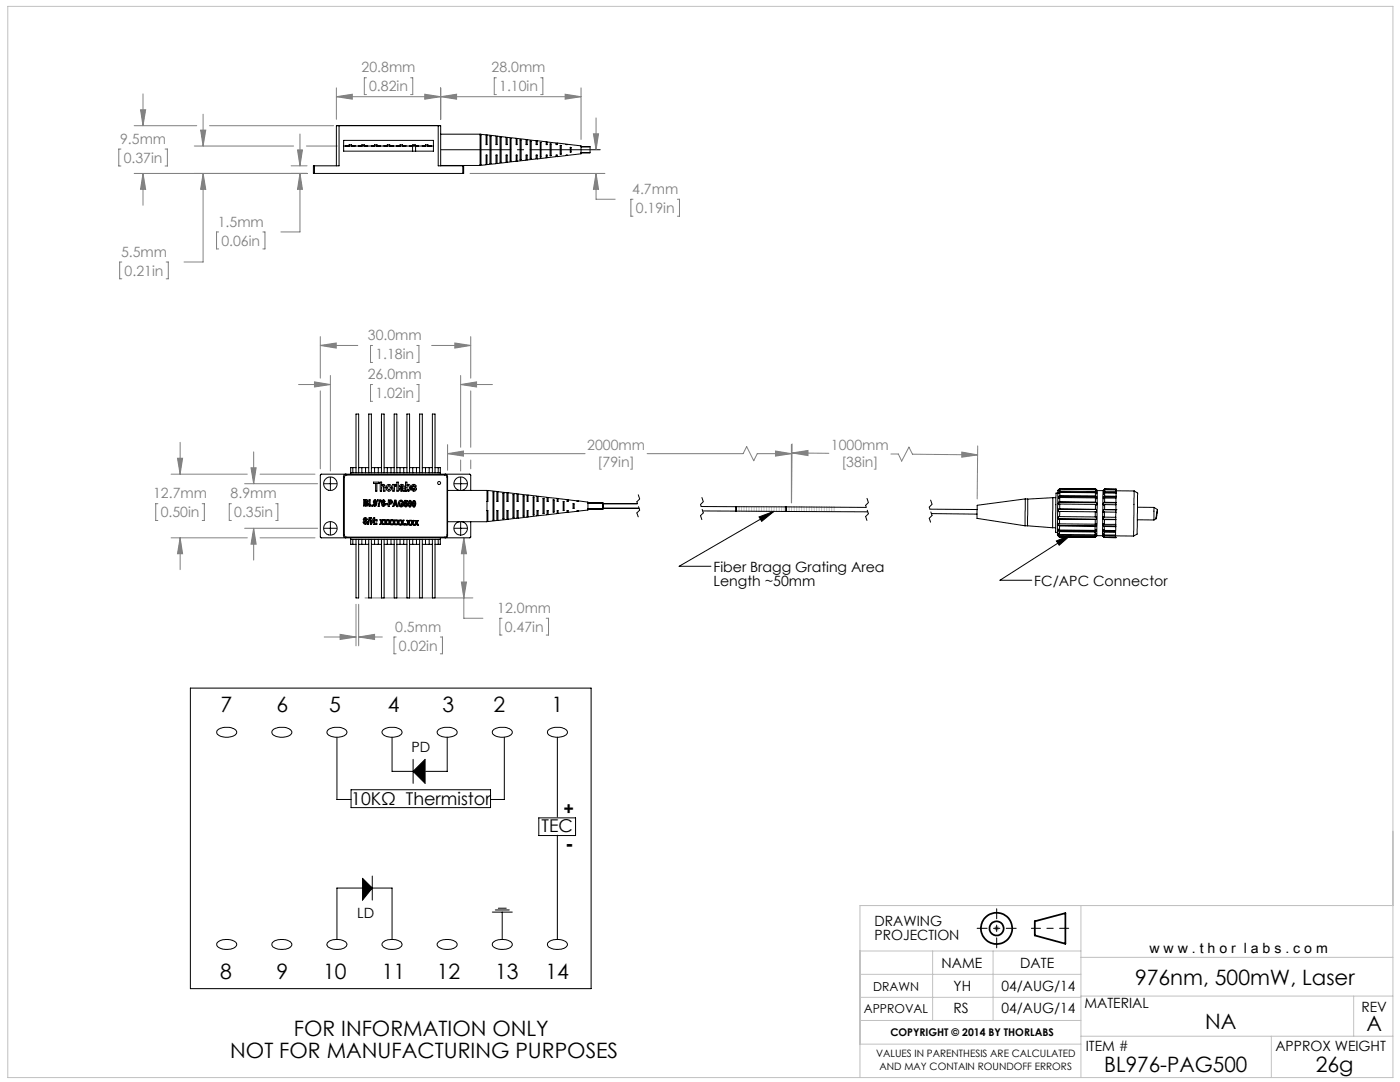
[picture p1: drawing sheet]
<svg xmlns="http://www.w3.org/2000/svg" width="279mm" height="216mm" viewBox="0 0 279 216" stroke-linecap="round" stroke-linejoin="round" font-family="sans-serif">
<g fill="none" stroke="#000" stroke-width=".35">
<path d="M206.5 183.8l6.1-1.6v6.1l-6.1-1.6z"/>
<circle cx="198.9" cy="185.2" r="3.1"/>
<circle cx="198.9" cy="185.2" r="1.4"/>
</g>
<g fill="none" stroke="#808080" stroke-width=".2">
<path d="M28.5 18.7v6.4M67.1 19.3h48.9M67.1 17.5v6.3M67.1 19.3l3.2-.5v1zM73.1 15.5h-.4v3.4h.4M82 15.5h.4v3.4h-.4M84.8 18.8l3.1 .5-3.1 .5zM87.9 17.5v6.3M87.9 19.3l3.2-.5v1zM99.1 15.5h-.5v3.4h.5M107.9 15.5h.4v3.4h-.4M112.8 18.8l3.2 .5-3.2 .5z"/>
<path d="M116 17.5v10.3M24.1 29.7h-.4v3.4h.4M26.8 34.6h34.5M26.8 25.1h12.5M28 21.9h1.1l-.6 3.2zM28.5 34.6l.6 3.2h-1.1zM28.5 34.6v6.4M32.9 29.7h.5v3.4h-.5M38.8 29.1h19.8M40 26h1.1l-.6 3.1zM40.5 34.6v17.7h-3.8M40.5 22.8v6.3"/>
<path d="M40.5 34.6l.6 3.2h-1.1zM41.8 25.1h24.8M58.1 33.1h3.2M59.4 29.9h1l-.5 3.2zM59.9 34.6l.5 3.2h-1zM59.9 34.6v11.7h-3.8M59.9 26.7v6.4M61.1 29.1h6.2M93.8 34.6h26.9M118.4 26.7h1.1l-.5 3.2zM119 34.6l.5 3.2h-1.1zM119 34.6v5.2h3.8"/>
<path d="M119 23.5v6.4M126.3 39.8h-.4v3.3h.4M135.2 39.8h.4v3.3h-.4M24.3 52.3h-.4v3.3h.4M33.2 52.3h.4v3.3h-.4M43.6 46.3h-.4v3.4h.4M52.5 46.3h.4v3.4h-.4M59.6 76.7h6.3M62.8 76.2l3.1 .5-3.1 .5zM63.9 68.9l3.2-.5v1.1zM63.9 68.9h7.5M63.9 67.2v8.3"/>
<path d="M63.9 78v15.6M65.9 74.9v19.1M74.4 68.9h-.5v3.4h.5M74.4 76.7h-.5v3.4h.5M83.2 68.9h.4v3.4h-.4M83.2 76.7h.4v3.4h-.4M86.1 68.9h7.8M90.8 68.4l3.1 .5-3.1 .6zM91.9 76.7h6.4M91.9 74.9v14.4M91.9 76.7l3.2-.5v1zM93.9 67.2v8.3"/>
<path d="M93.9 78v11.3M34.1 94.6h15.3M35.4 91.4h1l-.5 3.2zM35.9 88.3v6.3M48.8 96.5h14.6M50.1 93.3h1l-.5 3.2zM50.6 90.2v6.3M51.9 94.6h11M89.3 90.5l3.2-.5v1zM89.3 88.7v5.1M89.3 90.5h27.5M91.9 91.8v2.2"/>
<path d="M93.9 91.8v1.8M129.2 90.5h19.1l.7-1.4 1.4 2.8 .7-1.4h6.8M154.8 90l3.1 .5-3.1 .5zM158.1 90.4l3.2-.5v1zM158.1 88.6l-.2 11.7v-11.6M158.1 90.4l7.3 .1M177.8 90.6h1.5l.7 1.4 1.4-2.8 .7 1.4 13 .2M191.9 90.2l3.2 .6-3.2 .4zM195.1 89l-.1 10.6M31.5 100.5h-.4v3.4h.4M34.1 107.3h15.3M35.9 107.3l.5 3.2h-1z"/>
<path d="M35.9 107.3v6.4M40.4 100.5h.4v3.4h-.4M46.2 100.5h-.4v3.4h.4M48.8 105.4h14.6M50.6 105.4l.5 3.2h-1zM50.6 105.4v6.4M51.9 107.3h11M55 100.5h.5v3.4h-.5M72.8 119.3h21.6M92.1 116.1h1l-.5 3.2zM92.6 107.3l.5 3.2h-1zM92.6 107.3v16.1h3.8"/>
<path d="M64.7 127.1h6.3M67.9 126.6l3.1 .5-3.1 .5zM71 120.6v8.3M71.6 127.1h4.7M71.6 120.6v8.3M71.6 127.1l3.2-.5v1zM79.1 127.1h-.5v3.4h.5M87.9 127.1h.4v3.4h-.4M100.2 123.4h-.4v3.3h.4M109 123.4h.5v3.3h-.5M198.4 185.2h1M198.5 184.9l.7 .7"/>
<path d="M198.9 184.7v1M199.2 184.9l-.7 .7"/>
</g>
<path d="M205.8 185.2h7.5" fill="none" stroke="#000" stroke-width=".2" stroke-dasharray="15.2 1.3 1.3 1.3" stroke-dashoffset="13.4"/>
<path d="M195 185.2h7.8M198.9 181.3v7.8" fill="none" stroke="#000" stroke-width=".2" stroke-dasharray="15.2 1.3 1.3 1.3" stroke-dashoffset="13.2"/>
<g fill="none" stroke="#c0c0c0" stroke-width=".2">
<path d="M1.6 1.3h276.4v213.7h-276.4zM147.5 101.1v.9M148 101.1v.9M148.5 101.1v.9M149 101.1v.9M149.5 101.1v.9M150 101.1v.9M150.5 101.1v.9M151 101.1v.9M151.5 101.1v.9M152 101.1v.9M152.5 101.1v.9"/>
<path d="M153 101.1v.9M153.5 101.1v.9M154 101.1v.9M154.5 101.1v.9M155 101.1v.9M155.5 101.1v.9M156 101.1v.9M156.5 101.1v.9M157 101.1v.9M157.5 101.1v.9M158 101.1v.9M158.5 101.1v.9"/>
<path d="M159 101.1v.9M159.5 101.1v.9M160 101.1v.9M160.5 101.1v.9M161 101.1v.9M161.5 101.1v.9M162 101.1v.9M162.5 101.1v.9M163 101.1v.9M163.5 101.1v.9M164 101.1v.9M164.5 101.1v.9"/>
<path d="M165 101.1v.9M165.5 101.1v.9M166 101.1v.9M166.5 101.1v.9M171.6 189.8h44.1M171.6 199h44.1M171.6 194.4h44.1M186.1 189.8v13.8M198.2 189.8v13.8M215.7 198.8h62.3M215.7 180.7v34.3M215.7 191h62.3"/>
<path d="M270.2 198.8v8M278 180.7h-106.4v34.3M171.6 203.6h44.1M171.6 208.4h44.1M215.7 206.8h62.3M253.7 206.8v8.2"/>
</g>
<g fill="none" stroke="#000" stroke-width=".2">
<path d="M64.7 96.5h2.5M65.9 95.3v2.5M90.7 96.5h2.5M91.9 95.3v2.5M64.7 105.4h2.5M65.9 104.1v2.6M90.7 105.4h2.5M91.9 104.1v2.6M151.5 103.2l3-1.2-2.5 2zM154.5 102l-19 11h6.4M210.8 108l3-1.3-2.4 2.1zM213.8 106.7l-14.2 9.1h6.3"/>
<path d="M38 137.3h80v60h-80zM43.4 145.7a3.1 3.1 0 0 1 3.8 .1 .98 .98 0 0 1-1.1 1.2 2.62 2.62 0 0 1-2.8-.7zM54.4 145.7a3.2 3.2 0 0 1 3.7 0 .72 .72 0 0 1 0 .8 .72 .72 0 0 1-.6 .4 3.1 3.1 0 0 1-3.2-.5v-.4zM65.4 145.7a3 3 0 0 1 3.8 .2v.1a1.33 1.33 0 0 1-1.5 1.1 2.12 2.12 0 0 1-2.5-1zM67.2 147.1v12.4h2.9M70.1 157.6h27.8v3.5h-27.8zM76.5 145.6a3.1 3.1 0 0 1 3.7 .2 .76 .76 0 0 1-.8 1.1 2.85 2.85 0 0 1-3.1-.6l-.1-.3zM78.2 147.1v6.8h4.2M82.4 151.5v4.8M82.4 153.9l2.4 2.4M84.8 151.5l-2.4 2.4M87.4 145.7a3.1 3.1 0 0 1 3.8 .1 .76 .76 0 0 1-.7 1.1 2.85 2.85 0 0 1-3.2-.6z"/>
<path d="M89.3 147.1v6.8h-4.5M98.5 145.6a3.1 3.1 0 0 1 3.7 .2 .98 .98 0 0 1-1.1 1.2 2.62 2.62 0 0 1-2.8-.7l-.1-.3zM100.6 147.1v12.4h-2.6M109.4 145.7a3.2 3.2 0 0 1 3.7 0 .85 .85 0 0 1-.8 1.3 3 3 0 0 1-3-.6v-.4zM111.2 147.1v15.9M72.4 175.3l1.9 1.9-1.9 2.4zM72.4 177.2h-5.2v10.3M74.3 177.2h3.9v10.3M74.3 174.8v4.8M107.5 163.2h7.4v3.5h-7.4zM111.2 166.7v20.8M43.4 188.1a3 3 0 0 1 3.8 .1 1.02 1.02 0 0 1-1.1 1.2 2.64 2.64 0 0 1-2.8-.8z"/>
<path d="M54.4 188.1a3 3 0 0 1 3.7 .1 .96 .96 0 0 1-1 1.2 2.81 2.81 0 0 1-2.8-.7zM65.4 188.1a3 3 0 0 1 3.7 .1 .96 .96 0 0 1-1 1.2 2.91 2.91 0 0 1-2.8-.7zM76.5 188a3.1 3.1 0 0 1 3.7 .2 .97 .97 0 0 1-1.1 1.2 2.64 2.64 0 0 1-2.9-.8zM87.5 188a2.9 2.9 0 0 1 3.7 .3 1.12 1.12 0 0 1-1.3 1.1 2.42 2.42 0 0 1-2.7-.8zM98.2 182h4M98.5 188a3.1 3.1 0 0 1 3.7 .2 1.02 1.02 0 0 1-1.1 1.2 2.64 2.64 0 0 1-2.9-.8zM98.8 181.6h2.8M99.4 181.2h1.6M100.2 182v5.5M109.4 188.1a2.99 2.99 0 0 1 3.7 .1 .96 .96 0 0 1-1 1.2 2.81 2.81 0 0 1-2.8-.7z"/>
</g>
<path d="M84.8 151.5v4.8" fill="none" stroke="#00f" stroke-width=".2"/>
<path d="M82.4 153.9l2.4 2.4v-4.8zM72.4 175.3v4.3l1.9-2.4z" fill-rule="evenodd" fill="#000"/>
<path d="M88 29.9h31.8" fill="none" stroke="#000" stroke-width=".2" stroke-dasharray="15.2 1.3 1.3 1.3" stroke-dashoffset="1.2"/>
<g fill="none" stroke="#000" stroke-width=".2" stroke-dasharray="1.3 .6" stroke-dashoffset=".4">
<path d="M127.4 98.7l.3 .9M127.7 99.6l-.6 .5M140.1 99.3l.3 .8M173 99.4l.3 .9M185.7 99.8l.3 .8M127.1 102.3l.3 .9M127.7 101.8l-.6 .5M139.8 102.9l.3 .8M140.4 100.1l-.6 .6M140.4 102.3l-.6 .6M172.8 103.1l.2 .8M173.3 100.3l-.5 .5"/>
<path d="M173.3 102.5l-.5 .6M185.5 103.4l.2 .8M186 100.6l-.5 .6M186 102.9l-.5 .5"/>
</g>
<path d="M127.1 100.1l.6 1.7M139.8 100.7l.6 1.6M172.8 100.8l.5 1.7M185.5 101.2l.5 1.7" fill="none" stroke="#000" stroke-width=".2" stroke-dasharray="1.3 .6" stroke-dashoffset=".9"/>
<path d="M151.5 103.2l3-1.2-2.5 2zM210.8 108l3-1.3-2.4 2.1z" fill="#000"/>
<g fill="#808080">
<path d="M112.8 18.8l3.2 .5-3.2 .5zM87.9 19.3l3.2-.5v1zM84.8 18.8l3.1 .5-3.1 .5zM67.1 19.3l3.2-.5v1z"/>
<path d="M59.4 29.9h1l-.5 3.2zM59.9 34.6l.5 3.2h-1zM40.5 34.6l.6 3.2h-1.1zM40 26h1.1l-.6 3.1zM28.5 34.6l.6 3.2h-1.1zM28 21.9h1.1l-.6 3.2zM118.4 26.7h1.1l-.5 3.2zM119 34.6l.5 3.2h-1.1zM63.9 68.9l3.2-.5v1.1zM90.8 68.4l3.1 .5-3.1 .6zM35.4 91.4h1l-.5 3.2zM35.9 107.3l.5 3.2h-1zM50.1 93.3h1l-.5 3.2zM50.6 105.4l.5 3.2h-1zM92.1 116.1h1l-.5 3.2zM92.6 107.3l.5 3.2h-1zM71.6 127.1l3.2-.5v1zM67.9 126.6l3.1 .5-3.1 .5zM62.8 76.2l3.1 .5-3.1 .5zM91.9 76.7l3.2-.5v1zM154.8 90l3.1 .5-3.1 .5zM89.3 90.5l3.2-.5v1zM158.1 90.4l3.2-.5v1zM191.9 90.2l3.2 .6-3.2 .4z"/>
</g>
<g fill="none" stroke="#000" stroke-width=".2">
<path d="M62.8 33.1h-.3v1.5h.3M62.8 33.1v1.5M62.8 34.6h29.6M67.7 25.1h-.6v8M67.7 25.1v8h-4.9M67.7 25.1h19.8M67.8 25l-.5 .1M67.8 25v.1M67.8 25h19.5M68.6 28h17.9v2.2h-17.9zM68.6 29.1h17.9M69.7 29.1v-.2h.5v.2"/>
<path d="M69.7 29.1h-.7M70.2 29.1h.6M72.2 29.1v-.2h.5v.2M72.2 29.1h-.6M72.7 29.1h.7M74.8 29.1v-.2h.4v.2M74.8 29.1h-.7M75.2 29.1h.7M77.3 29.1v-.2h.5v.2M77.3 29.1h-.6M77.8 29.1h.7M79.8 29.1v-.2h.5v.2"/>
<path d="M79.8 29.1h-.6M80.3 29.1h.7M82.3 29.1v1.1M82.4 29.1v-.2h.5v.2M82.4 29.1h-.7M82.9 29.1h.6M82.9 29.1v1.1M84.9 29.1v-.2h.5v.2M84.9 29.1h-.6M85.4 29.1h.7M85.9 25h.1M85.9 25h.6"/>
<path d="M86.5 25h.1M87.3 25l.5 .1M87.3 25v.1M87.5 25.1h.4v8M87.5 25.1v8h4.9M87.9 26.8h7.9M87.9 33h7.9M92.4 33.1h.1v1.5h-.1M92.4 33.1v1.5M95.8 32.9v.1M95.8 26.8v.1M95.8 26.9v6"/>
<path d="M95.8 26.8l1.2 .1v2h.2v-2l1.8 .2v1.8h.2v-1.7l1.8 .2v1.5h.2v-1.5l1.8 .2v1.3h.2v-1.3l1.8 .2v1.1h.2v-1l1.8 .2v.8h.2v-.8l1.8 .2v.6h.2v-.6l1.8 .2v.4h.2v-.4l1.8 .3v.1l3 .2v1.6l-3 .2v.1l-1.8 .3v-.4h-.2v.4l-1.8 .2v-.6h-.2v.6l-1.8 .2v-.8h-.2v.8l-1.8 .2v-1h-.2v1.1l-1.8 .2v-1.3h-.2v1.3l-1.8 .2v-1.5h-.2v1.5l-1.8 .2v-1.7h-.2v1.8l-1.8 .1v-1.9h-.2v2l-1.2 .1M95.8 26.9h.2v5.9l-.2 .1M97.8 27.2h.2v5.4h-.2zM99.8 27.4h.2v5h-.2zM101.8 27.7h.2v4.4h-.2zM103.8 27.9h.2v4h-.1zM105.8 28.2h.2v3.4h-.2zM107.8 28.4h.2v3h-.2zM109.8 28.7h.2v2.3l-.1 .1h-.1zM111.8 29h.2v1.8h-.2zM113.8 29.4l.2 .1v.8l-.2 .1zM116 29.3h1.8v1.2h-1.8"/>
<path d="M68.9 94.9h20.1l.2 .3v11.7l-.4 .3-19.9-.1-.2-.3v-11.6zM69 94.6l-.3 .2-.2 .2v11.9l.3 .3 .2 .1M70 94.3h17.9M70.4 93.3v1M71 94.3v-11.7h.6v11.7M71 93.3h-1v1.3M71.6 93.3h2M72.2 93.3v1M72.6 99.7l.7 .1 .1 .2-.1 .3a.37 .37 0 0 1 .1 .5 .37 .37 0 0 1-.4 .2h-.4zM72.8 99.9h.3l.1 .3h-.4zM73 93.3v1M73.6 94.3v-11.7h.5v11.7"/>
<path d="M73.7 99.7h.2v1.1h.5v.2h-.7zM74.1 93.3h2M74.5 96.2h1.1v.3h-.4v1.5h-.2v-1.5h-.5zM74.6 99.8l.3-.1a.74 .74 0 0 1-.1 1.3l-.3-.3 .4 .1 .1-.3-.2 .1-.3-.2zM74.8 99.9l.2 .1-.1 .4-.2-.2zM74.8 93.3v1M75.4 99.7l.6 .1-.3 1.2h-.2l.3-1h-.4zM75.5 93.3v1M75.9 96.2h.3v.6l.3-.1h.2l.1 1.3h-.2v-.9l-.2-.2-.2 .1v1h-.3zM76.1 94.3v-11.7h.6v11.7M76.3 99.8l.3-.1 .2 .2v.2l-.3-.2-.1 .4 .2-.1a.44 .44 0 0 1 .2 .5 .44 .44 0 0 1-.4 .3 .78 .78 0 0 1-.1-1.2zM76.7 93.3h2"/>
<path d="M77.3 96.8a.53 .53 0 0 1 .8 .1 .76 .76 0 0 1-.3 1.1l-.4-.1a.82 .82 0 0 1-.1-1.1zM77.3 93.3v1M77.4 97.1l.1-.2 .3 .2v.6l-.4-.1zM77.5 99.8h.4a.43 .43 0 0 1 .4 .5 .43 .43 0 0 1-.6 .3v.5h-.2zM77.7 100h.3a.23 .23 0 0 1 0 .3 .23 .23 0 0 1-.3 .1zM78 93.3v1M78.4 96.7h.3v.2l.1-.2h.3l-.1 .3h-.3v1h-.3zM78.7 94.3v-11.7h.5v11.7M78.8 99.8h.2l.4 1.3h-.2l-.1-.3h-.4l-.1 .3h-.2zM79.2 96.2h.3v1.8h-.3zM79.2 93.3h2M79.7 99.9l.3-.1 .4 .1 .1 .3-.6-.2-.2 .4 .2 .5 .4-.1v-.2h-.3v-.2h.5v.5a.55 .55 0 0 1-.9 0l-.1-.5z"/>
<path d="M79.8 93.3v1M79.9 96.7h.1a.45 .45 0 0 1 .6 .5l.1 .8h-.3v-.2a.39 .39 0 0 1-.6 .1 .39 .39 0 0 1 0-.6l.6-.2-.1-.2-.3 .2-.3-.1zM80 97.5l.4-.1-.1 .2a.17 .17 0 0 1-.2 .2 .17 .17 0 0 1-.1-.3zM80.6 93.3v1M80.8 99.8l.5 .1v.2h-.4v.2a.4 .4 0 0 1 .4 .5 .4 .4 0 0 1-.6 .2l-.1-.2h.3l.1 .2 .1-.3v-.2h-.4zM80.9 96.2h.3v.6l.2-.1h.3a.83 .83 0 0 1-.1 1.3l-.4-.2v.2h-.3zM81.2 94.3v-11.7h.5v11.7M81.3 96.9h.2a.46 .46 0 0 1 .2 .5 .46 .46 0 0 1-.3 .4l-.2-.5zM81.6 99.9l.2-.1a.81 .81 0 0 1 0 1.4l-.1-.1a.82 .82 0 0 1-.1-1.2zM81.7 93.3h2M82.3 96.7h.5l.2 .3-.2 .1-.2-.2-.2 .1a.56 .56 0 0 1 .5 .3 .56 .56 0 0 1 0 .6l-.3 .1-.4-.1-.1-.3 .3-.1a.2 .2 0 0 0 .2 .3 .2 .2 0 0 0 .2-.3 .5 .5 0 0 1-.6-.2 .5 .5 0 0 1 .1-.6zM82.4 93.3v1"/>
<path d="M82.4 99.9h.2a.78 .78 0 0 1 0 1.3l-.1-.1a.84 .84 0 0 1-.1-1.2zM83.1 93.3v1M83.7 94.3v-11.7h.6v11.7M84.3 93.3h2M84.9 93.3v1M85.7 93.3v1M86.3 94.3v-11.7h.5v11.7M86.8 93.3h1.1v1.3M87.5 93.3v1M88.8 94.6l.4 .2 .1 .2v11.9l-.2 .3-.3 .1M89.3 97.9h7.9v2.1M91.7 97.9a1.35 1.35 0 0 1-.9-2.1 1.35 1.35 0 0 1 2.3 0 1.35 1.35 0 0 1-.9 2.1"/>
<path d="M93.9 97.9v-3.1l-.1-.2h-29.7l-.2 .2v12.4l.2 .1h29.7l.1-.1v-3.1M98.4 98.2h.2v5.6h-.2zM100.4 98.4h.2v5.1h-.2zM102.4 98.7h.2v4.6h-.2zM104.4 98.9l.2 .1v4h-.2zM106.4 99.2h.2v3.5l-.2 .1zM108.4 99.4l.2 .1v2.9l-.2 .1zM110.4 99.7l.2 .1v2.4h-.1h-.1zM204.6 99.6v5.3M204.6 99.6l-9.6 1.2v1.2v1.4l9.6 1.5M204.6 99.6h.5M205.1 99.6v5.3"/>
<path d="M210.1 99.3l-.1 6M210.1 99.3h.6M210.1 99.3l-5 .3M211.1 98.4h-.4l-.1 7.6v.2h.4M211.3 98.2v.3l.2-.3v.7M211.3 99.1v.3l.2-.1M211.3 99.1h7.6M211.3 98.2l7.6 .1M211.3 97.8h.1M211.5 97.5l-.4 .4-.1 8.9 .4 .3M211.5 97.5h.1M211.5 97.6v.4"/>
<path d="M211.5 99.3v.8M211.5 97.5h7.2M211.5 97.5l-.2 .3M211.5 97.6l-.2 .3v-.1M211.5 98l-.2 .2M211.5 98.9l-.2 .2M211.5 99.3h7.1M211.5 98.9l7.1 .1M211.5 98l7.2 .1M211.5 97.6l7.2 .1M211.5 97.5l7.2 .1M218.6 99.3v.9"/>
<path d="M218.6 99l.3 .1M218.7 97.7v.4M218.7 97.5v.1M218.7 97.5l.3 .4M218.7 98.1l.2 .2M218.7 97.7l.2 .2v-.1M218.7 97.6l.2 .2M218.8 97.8h.1M218.9 98.3v.2l-.3-.2v.7M218.9 99.1v.4l-.3-.2M219 97.9l-.1 9M219 97.9h1.1"/>
<path d="M220.1 97.9l-.1 9M220.2 99.2v.3l.3-.1M220.2 99.2h2.5M220.2 98.3v.3l.3-.2M220.2 98.3h2.5M220.2 97.9h.1M220.5 98.4v.6M220.5 99.4v.8M220.5 99l-.3 .2M220.5 99.4h2.2M220.5 99h2.2M220.5 98.4h2.2"/>
<path d="M220.5 97.5v.1M220.5 97.7v.4M220.5 97.5l2.2 .1M220.5 97.5l-.4 .4M220.5 97.6l-.3 .3M220.5 97.7l-.3 .3v-.1M220.5 98.1l-.3 .2M220.5 98.1h2.2M220.5 97.7l2.2 .1M220.5 97.6h2.2M222.7 99.4v.9M222.7 99.2v.2"/>
<path d="M222.7 98.4v.6M222.7 97.8v.3M222.7 97.9l3.6 .1M222.7 97.6v.2M222.7 98.1v.3M222.7 99v.2M226.3 98l-.1 9M226.3 98l.7 .4v6.8l-.1 1.4-.7 .4M70 107.3v1.3h1M70 107.6h17.9M70.4 107.6v1M71 107.6v11.7h.6v-11.7"/>
<path d="M71.6 108.6h2M72.2 107.6v1M72.7 103.3h.4l.2 .4-.2-.1a.17 .17 0 0 0-.3-.1 .17 .17 0 0 0-.1 .2 .44 .44 0 0 1 .6 .5 .44 .44 0 0 1-.7 .3l-.1-.3 .2-.1a.22 .22 0 0 0 .2 .3 .22 .22 0 0 0 .2-.3 .48 .48 0 0 1-.5-.2 .48 .48 0 0 1 .1-.6zM72.8 100.4h.4v.3l-.4 .1zM73 107.6v1M73.6 107.6v11.7h.5v-11.7M73.7 103.3h.1l-.3 1.3h-.1zM73.9 103.3h.3l.4 .9v-.9h.2v1.3h-.3l-.4-.8v.8h-.2zM74.1 108.6h2M74.8 107.6v1M75 103.7h.2v.3l-.2-.1zM75 104.4h.2v.2h-.2z"/>
<path d="M75.5 107.6v1M76.1 107.6v11.7h.6v-11.7M76.4 100.4l.2 .1v.4l-.2-.3zM76.6 103.7l-.3 .5 .3 .5 .3-.5-.3-.5M76.7 108.6h2M76.9 100.5h.4v.2h-.4zM77.3 107.6v1M77.4 103.8l-.3 .4 .3 .5 .3-.5-.3-.4M78 107.6v1M78.2 103.8l.3 .4-.3 .5-.3-.5zM78.7 107.6v11.7h.5v-11.7M78.9 100.1l.1 .5h-.3z"/>
<path d="M79 104.7l-.3-.5 .3-.4h-.2l-.2 .2-.1-.2h-.5l-.2 .2-.1-.2h-.5l-.2 .2-.1-.3h-.6l-.1 .3-.1-.3h-.3l.3 .5-.3 .4h.2l.2-.2 .1 .3h.5l.2-.3 .2 .3h.4l.2-.3 .2 .3h.5l.1-.3 .2 .3h.5l.1-.3 .2 .3h.2l-.2-.5 .2-.4h-.2l-.2 .2-.1-.2h-.2l.2 .4-.2 .5M79.2 108.6h2M79.8 107.6v1M79.9 103.8h.3l.1 .3 .1-.3h.2l-.2 .4 .3 .5h-.3l-.1-.2-.2 .2h-.2l.3-.5zM80.6 107.6v1M80.8 104.5h.2v.2h-.2zM81.1 103.8h.3l.1 .3 .2-.3h.2l-.3 .5 .3 .5 .3-.5-.2-.5h.2l.1 .3 .2-.3 .2 .1-.3 .4 .3 .5 .3-.5-.2-.4h.2l.1 .2 .2-.2h.2l-.2 .4 .2 .5h-.2l-.2-.3-.1 .3h-.5l-.2-.3-.1 .3h-.6l-.1-.3-.1 .2h-.3l.3-.4zM81.2 107.6v11.7h.5v-11.7M81.7 108.6h2M81.8 100a.68 .68 0 0 1 0 1 .68 .68 0 0 1 0-1zM82.4 107.6v1M82.6 100.1l.2 .2-.1 .7-.2-.1z"/>
<path d="M83.1 107.6v1M83.7 107.6v11.7h.6v-11.7M84.3 108.6h2M84.9 107.6v1M85.7 107.6v1M86.3 107.6v11.7h.5v-11.7M87.5 107.6v1M87.9 107.3v1.3h-1.1M91.7 104.1a1.35 1.35 0 0 0-.9 2.1 1.35 1.35 0 0 0 2.3 0 1.35 1.35 0 0 0-.9-2.1M97.2 100v1.9M97.2 101.9v2.2h-7.9M97.2 100h.2v-2.1l1.8 .2v1.9h.2v-1.9l1.8 .2v1.7h.2v-1.7l1.8 .2v1.5h.2v-1.4l1.8 .2v1.2h.2v-1.2l1.8 .2v1h.2v-1l1.8 .2v.8h.2v-.7l1.8 .1v.6h.2v-.5l1.8 .2v.3h.2v-.3l1.8 .2v.1l.2-.1 1.9 .3v1.6l-1.9 .2-.2-.1v.1l-1.8 .2v-.3h-.2v.3l-1.8 .2v-.5h-.2v.6l-1.8 .2v-.8h-.2v.8l-1.8 .2v-1h-.2v1l-1.8 .3v-1.3h-.2v1.3l-1.8 .2v-1.5h-.2v1.5l-1.8 .2v-1.7h-.2v1.7l-1.8 .3v-2h-.2v2l-1.8 .2v-2.2h-.2"/>
<path d="M112.4 100l.2 .1v1.7l-.2 .1zM114.4 100.5h.2v.9l-.2 .1zM117.3 101.6h3M117.3 100.4h3M120.3 100.4v1.2M120.3 101.4h7.2M120.3 100.5h6.9M139.9 101.1h17M140.2 102h6.7M146.9 101.1v.9M146.9 102l10 .1M156.9 101.1v1"/>
<path d="M156.9 101.1l16 .1M156.9 102.1h16.3M185.6 101.6l9.4 .1M185.9 102.5l9.1 .1M204.6 104.9h.5M205.1 104.9l4.9 .4M210 105.3h.7M211.2 106.6v-.2l.2 .2M211.2 106.6l.2 .3M211.2 106.9h.1M211.2 106.9l.2 .2M211.2 106.6h.2"/>
<path d="M211.2 105.9l.3 .2M211.2 103.5l.3 .1M211.2 104.8l.3 .2M211.2 103.5l7.6 .1M211.2 104.8l7.6 .1M211.2 105.9l7.6 .1M211.2 100.2v.5l.3-.1M211.2 101.6v.5h.3M211.2 101.6l7.6 .1M211.2 100.2l7.7 .1M211.4 106.9v.2M211.4 107.1l7.1 .1"/>
<path d="M211.4 106.6l7.1 .1M211.4 106.9h7.1M211.5 106.1l-.1 .5M211.5 103.6v.9M211.5 105v.8M211.5 104.5l-.3-.1v.4M211.5 105.8l-.3-.2v.3M211.5 103.1l-.3-.1v.5M211.5 103.1l7.1 .1M211.5 103.6h7.1M211.5 104.5l7.1 .1M211.5 105h7"/>
<path d="M211.5 105.8h7M211.5 106.1l7 .1M211.5 100.1l-.3 .1M211.5 100.6v1M211.5 102.1v1M211.5 101.6h-.3M211.5 102.1h7.1M211.5 100.6h7.1M211.5 101.6h7.1M211.5 100.1l7.1 .1M218.5 106.9v.3M218.5 106.2v.5"/>
<path d="M218.5 105v.8M218.5 107.2h.1M218.5 105.8l.3-.1v.3M218.6 103.6v1M218.6 102.1v1.1M218.6 104.6l.2-.1v.4M218.6 103.2l.2-.1v.5M218.6 101.6l.2 .1M218.6 106.7h.2M218.6 100.6v1M218.6 100.2l.3 .1M218.7 107h.1"/>
<path d="M218.8 106.7l-.3 .2M218.8 106.7v-.2l-.3 .2M218.8 104.9l-.3 .1M218.8 107l-.3 .2M218.8 106l-.3 .2M218.8 103.6h-.2M218.8 101.7v.5l-.2-.1M218.9 100.3v.5l-.3-.2M218.9 106.9l-.4 .3M218.9 106.9h1.1M220 106.9l.4 .3M220.1 106.7v-.2l.3 .3"/>
<path d="M220.1 106.7l.3 .2M220.1 106l.3 .2M220.1 107h.1M220.1 106h2.5M220.1 106.7h.2M220.2 103.6l.2 .1M220.2 104.9l.2 .2M220.2 103.6h2.5M220.2 104.9l2.5 .1M220.2 100.3v.5l.3-.1M220.2 101.7v.5h.2M220.2 101.7h2.5"/>
<path d="M220.2 100.3h2.5M220.4 106.2v.6M220.4 106.9v.3M220.4 107.2h.1M220.4 105.1v.7M220.4 107.2l2.2 .1M220.4 105.8l-.3-.1v.3M220.4 105.1h2.3M220.4 105.8l2.2 .1M220.4 106.8h2.2M220.4 106.2h2.2M220.4 106.9l2.2 .1"/>
<path d="M220.4 107.2h2.2M220.4 102.2v1M220.4 103.7v.9M220.4 101.7h-.2M220.4 103.2l-.2-.1v.5M220.4 104.6l-.2-.1v.4M220.4 102.2h2.3M220.4 103.2h2.3M220.4 103.7h2.3M220.4 104.6h2.3M220.4 101.7h2.3M220.5 100.2l-.3 .1"/>
<path d="M220.5 100.7l-.1 1M220.5 100.7h2.2M220.5 100.2l2.2 .1M222.6 106.2v.6M222.6 107v.2M222.6 107.3h.1M222.6 106.9l3.6 .1M222.6 105.9v.3M222.6 106.8v.2M222.6 107.2v.1M222.7 103.7v.9M222.7 105.1l-.1 .8"/>
<path d="M222.7 103.2v.5M222.7 104.6v.5M222.7 102.2v1M222.7 100.7v1M222.7 101.7h.1M222.7 100.3v.4M222.7 101.7v.5M227 103.7l3.3 .1M227 101.2h3.3M230.3 101.2v2.6M230.3 101.2l.7 .5M230.8 103.5l-.5 .3"/>
<path d="M231 101.7l-.3 1.8z"/>
<circle cx="65.9" cy="96.5" r="1.35"/>
<circle cx="87.6" cy="96.4" r=".31"/>
<circle cx="65.9" cy="105.4" r="1.35"/>
</g>
<g font-size="4.2">
<text x="44" y="142">7</text>
<text x="55.2" y="142">6</text>
<text x="65.7" y="142">5</text>
<text x="77.4" y="142">4</text>
<text x="88.3" y="142">3</text>
<text x="98.5" y="142">2</text>
<text x="110" y="142">1</text>
<text x="112.8" y="169.8">-</text>
<text x="44" y="195.4">8</text>
<text x="55.2" y="195.4">9</text>
<text x="64.5" y="195.4">10</text>
<text x="76.2" y="195.4">11</text>
<text x="87.2" y="195.4">12</text>
<text x="98.8" y="195.4">13</text>
<text x="108.9" y="195.4">14</text>
<text x="226.5" y="196.6">976nm, 500mW, Laser</text>
<text x="58.6" y="206.8">FOR INFORMATION ONLY</text>
<text x="240.5" y="205.2">NA</text>
<text x="272.7" y="205.8">A</text>
<text x="45.9" y="211">NOT FOR MANUFACTURING PURPOSES</text>
<text x="220.4" y="213.9">BL976-PAG500</text>
<text x="262.6" y="213.9">26g</text>
</g>
<g font-size="3.5">
<text x="70.1" y="160.6">10KΩ Thermistor</text>
<text x="108.1" y="165.9">TEC</text>
<text x="112.5" y="162.6">+</text>
</g>
<g font-size="2.8" fill="#808080">
<text x="72.2" y="14.4">20.8mm</text>
<text x="98.1" y="14.4">28.0mm</text>
<text x="73.7" y="18.2">0.82in</text>
<text x="99.6" y="18.2">1.10in</text>
<text x="24" y="28.7">9.5mm</text>
<text x="24.7" y="32.5">0.37in</text>
<text x="126.2" y="38.7">4.7mm</text>
<text x="43.5" y="45.2">1.5mm</text>
<text x="126.9" y="42.5">0.19in</text>
<text x="24.2" y="51.2">5.5mm</text>
<text x="44.2" y="49">0.06in</text>
<text x="24.9" y="55">0.21in</text>
<text x="73.4" y="67.9">30.0mm</text>
<text x="74.9" y="71.7">1.18in</text>
<text x="73.4" y="75.7">26.0mm</text>
<text x="74.9" y="79.5">1.02in</text>
<text x="117.2" y="89.9">2000mm</text>
<text x="165.8" y="89.9">1000mm</text>
<text x="119.3" y="93.2">[79in]</text>
<text x="167.9" y="93.2">[38in]</text>
<text x="30.6" y="99.4">12.7mm</text>
<text x="46" y="99.4">8.9mm</text>
<text x="32.1" y="103.2">0.50in</text>
<text x="46.7" y="103.2">0.35in</text>
<text x="99.2" y="122.3">12.0mm</text>
<text x="78.9" y="126">0.5mm</text>
<text x="79.6" y="129.8">0.02in</text>
<text x="100.7" y="126.1">0.47in</text>
</g>
<g font-size="2.8">
<text x="142.4" y="114">Fiber Bragg Grating Area</text>
<text x="142.4" y="116.9">Length ~50mm</text>
<text x="206.4" y="116.9">FC/APC Connector</text>
<text x="82.1" y="150.1">PD</text>
<text x="71.3" y="183.1">LD</text>
<text x="174.5" y="184.8">DRAWING</text>
<text x="174.5" y="187.6">PROJECTION</text>
<text x="229.4" y="190.2">w w w . t h o r l a b s . c o m</text>
<text x="187.9" y="193.2">NAME</text>
<text x="190.3" y="197.7">YH</text>
<text x="199.9" y="197.7">04/AUG/14</text>
<text x="203.6" y="193.2">DATE</text>
<text x="190.3" y="202.2">RS</text>
<text x="199.9" y="202.2">04/AUG/14</text>
<text x="216.4" y="201.2">MATERIAL</text>
<text x="271.7" y="201.8">REV</text>
<text x="216.7" y="209.7">ITEM #</text>
<text x="254.5" y="209.7">APPROX WEIGHT</text>
</g>
<g font-size="2.5">
<text x="174.2" y="197.7">DRAWN</text>
<text x="172.4" y="202.2">APPROVAL</text>
</g>
<text font-size="2.1" x="177.7" y="206.8">COPYRIGHT © 2014 BY THORLABS</text>
<g font-size="2">
<text x="174.8" y="211">VALUES IN PARENTHESIS ARE CALCULATED</text>
<text x="175.5" y="213.5">AND MAY CONTAIN ROUNDOFF ERRORS</text>
</g>
</svg>
